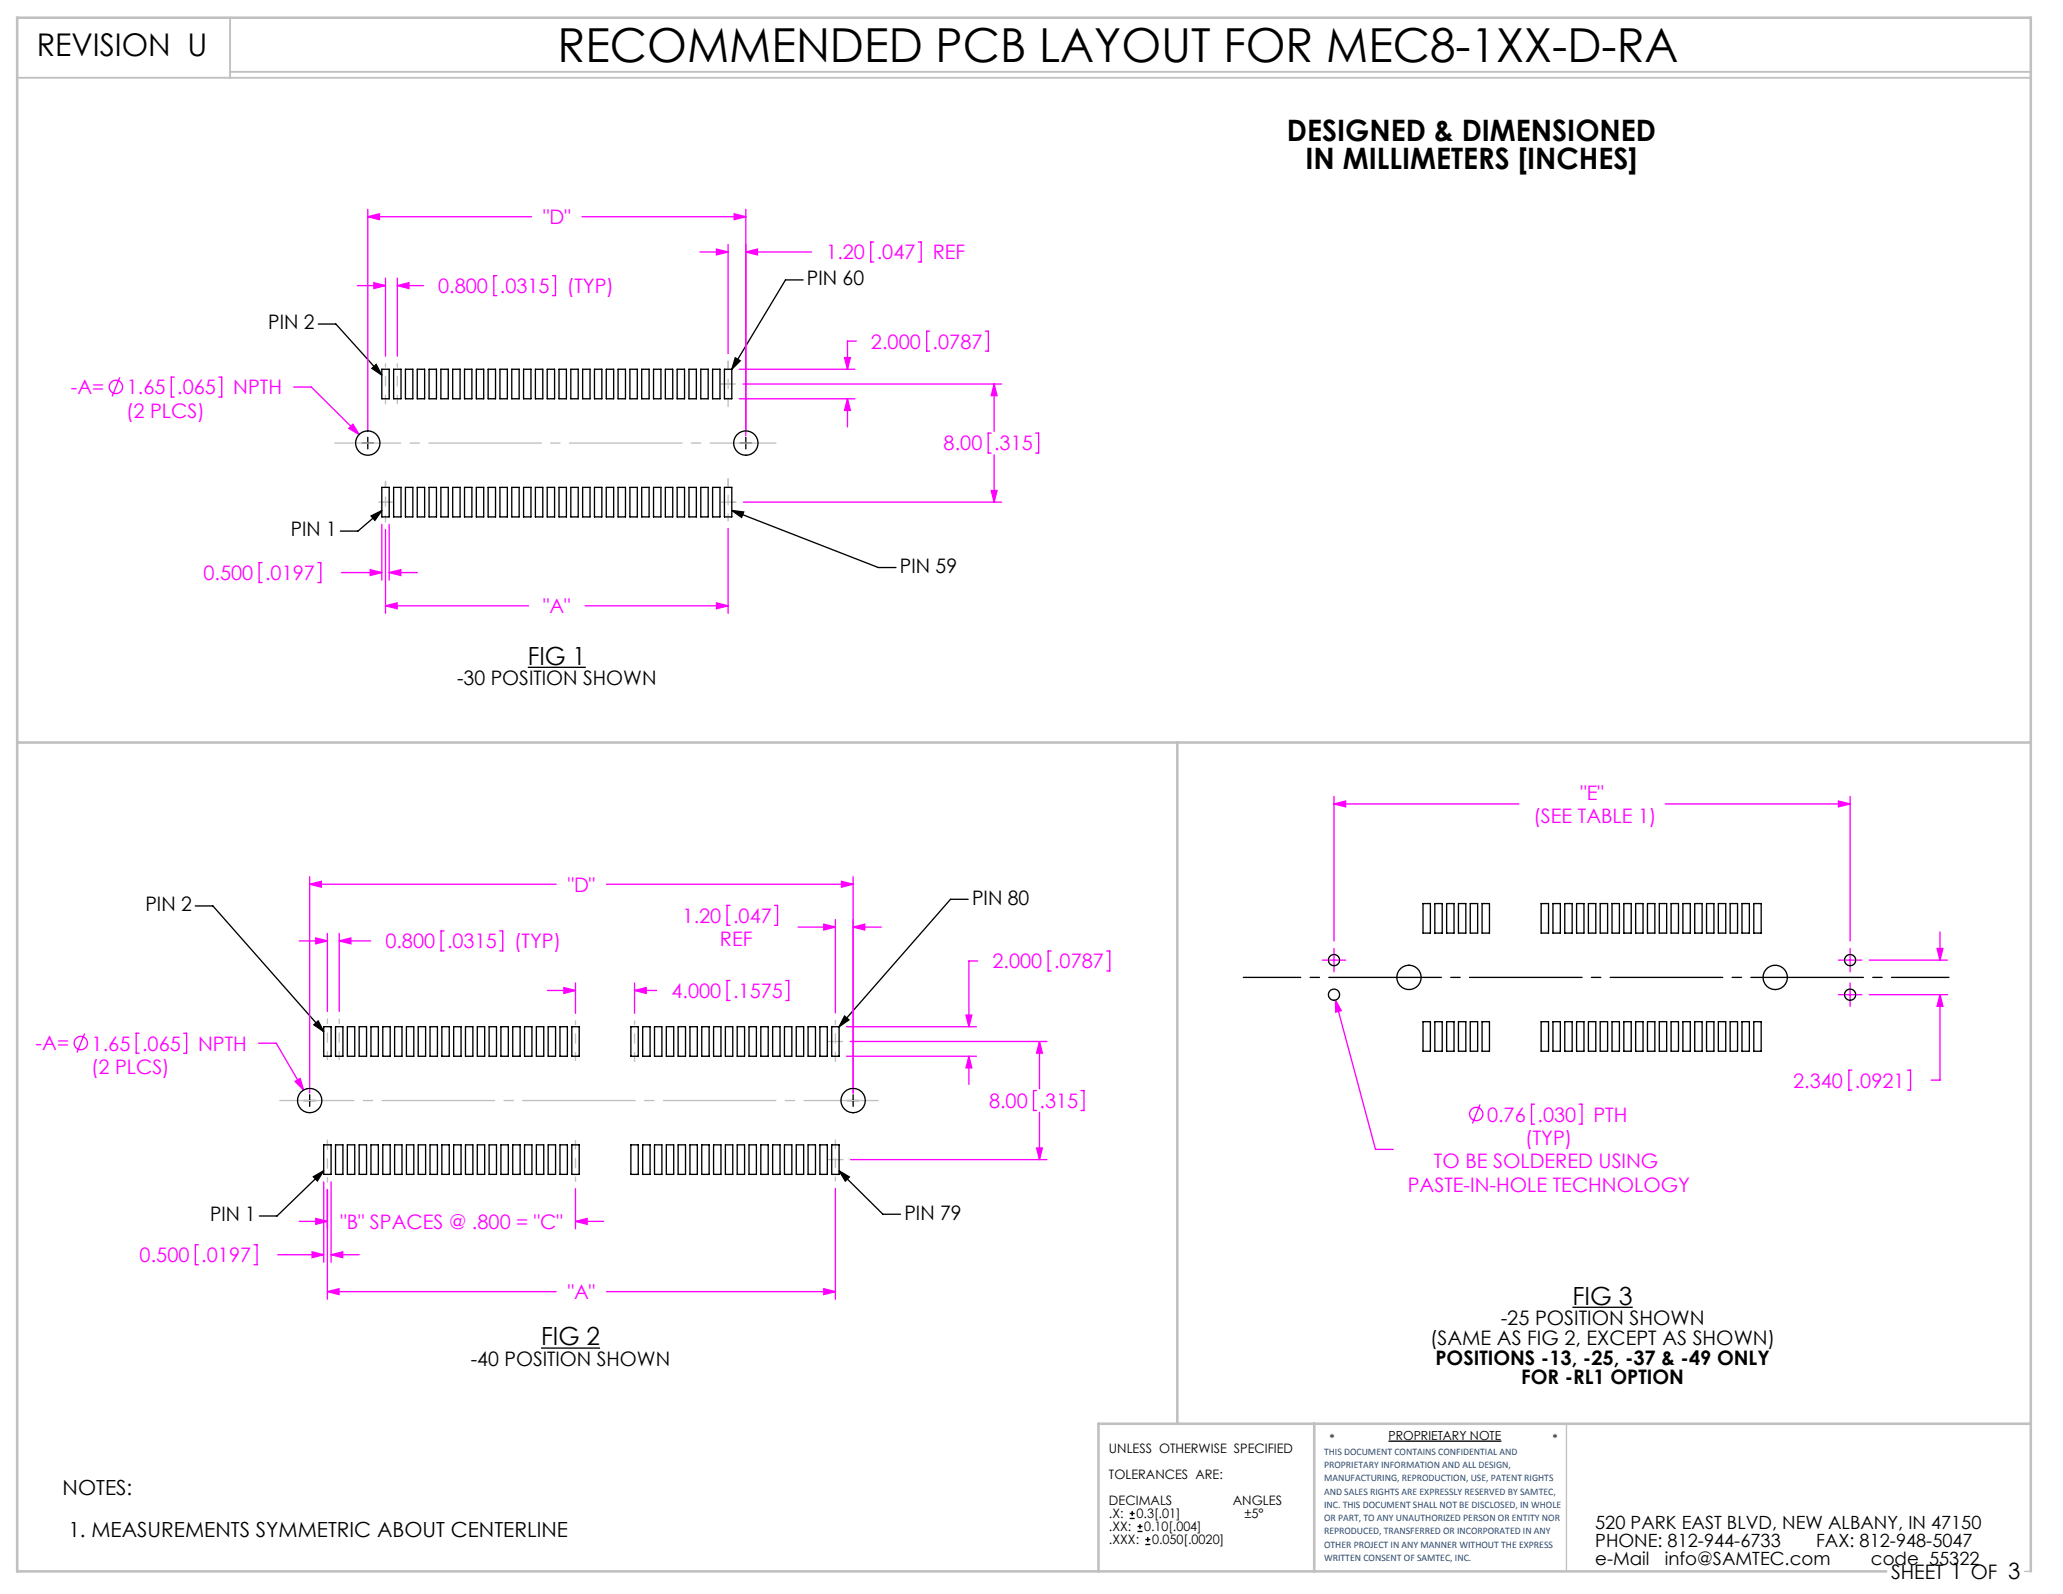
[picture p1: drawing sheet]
<svg xmlns="http://www.w3.org/2000/svg" width="279mm" height="216mm" viewBox="0 0 279 216" stroke-linecap="round" stroke-linejoin="round" font-family="sans-serif">
<g fill="none" stroke="#000" stroke-width=".18">
<path d="M108.8 37.9h-2.4l-7.3 12.1M43.1 43.9h2.4l6.2 6.9M49.8 59.2v1.6M50.4 49.9l.5-.5 .8 1.4zM99.6 48.5l.7 .4-1.2 1.1zM101 59.2v1.6M49 60h1.6M50.3 69.9l1.4-.7-.9 1.3zM51.7 69.2l-3.2 2.7h-2.4M99.1 69.1l1.6 .2-.3 .8zM99.1 69.1l19.9 7.8h2.3M100.2 60h1.6"/>
<path d="M71.5 90.4h7.8M26.4 122.7h2.4l15 17M42.5 138.8l.6-.5 .7 1.4zM114.4 137.6l.6 .5-1.4 1zM131.1 121.8h-2.4l-15.1 17.3M41.2 149.1h1.5M41.9 148.3v1.6M42.4 159.4l1.4-.8-.8 1.4zM43.8 158.6l-6.3 6.1h-2.4M113.6 158.6l1.4 .8-.5 .6zM113.6 158.6l6 5.9h2.4M114.8 149.1h1.5"/>
<path d="M115.5 148.3v1.6M213 177.1h8.1M73.3 182.6h8M188.1 195.2h15.2"/>
</g>
<g fill="none" stroke="#c0c0c0" stroke-width=".18">
<path d="M53.8 54v.7M98.6 48.9v1.1M44.3 143.1v.4M44.3 154.4v.7M45.9 143.1v.4M77.9 143.1v.5M77.9 154.5v.6M85.9 143.1v.7M112.2 157.1h2M112.2 141.1h1.9M113.1 143.1v.7M113.1 154.4v.7"/>
<path d="M212.2 192.8v20M274.2 212.8h.8"/>
</g>
<path d="M2.3 10.5h272.7M31.2 2.4v8.1M31.2 9.7h243.8" fill="none" stroke="#c0c0c0" stroke-width=".25"/>
<path d="M2.3 100.6h272.7M159.4 100.6v92.2M178 192.8v20M275 192.8h-126.2v20M255.5 212.8h-253.2v-210.4h272.7v210.4" fill="none" stroke="#c0c0c0" stroke-width=".35"/>
<g fill="none" stroke="#f0f" stroke-width=".18">
<path d="M48.4 38.7h3.8M49.8 28.3v29.9M49.8 29.4h22.2M49.8 29.4l1.6-.4v.7zM50.6 38.3l1.6 .4-1.6 .4zM52.2 37.7v10.5M53.8 38.7l1.6-.4v.8zM53.8 37.7v10.5M53.8 38.7h3.5M67.3 37.3h-.4v2.7h.4M74.8 37.3h.4v2.7h-.4M78.8 29.4h22.2"/>
<path d="M94.8 34.1h3.8M97 33.7l1.6 .4-1.6 .4zM98.6 33.1v14.8M99.4 29l1.6 .4-1.6 .3zM101 28.3v30.7M101 34.1l1.6-.4v.8zM101 34.1h8.9M118.3 32.8h-.4v2.7h.4M124.4 32.8h.4v2.7h-.4M16.2 51.1l-1 2.6M23.6 51.1h-.4v2.7h.4M29.6 51.1h.4v2.7h-.4"/>
<path d="M39.8 52.4h2.4l6.4 6.5M47.8 57.5l.8 1.4-1.4-.9zM100.1 54h15.7M100.1 50h15.7M100.6 52h35.1M114.4 48.4h.8l-.4 1.6zM114.8 54l.4 1.6h-.8zM114.8 54v3.8M116 46.2h-1.2v3.8M125.9 44.9h-.4v2.7h.4M133.5 44.9h.4v2.7h-.4M134.2 58.7h-.4v2.7h.4"/>
<path d="M134.6 52l.4 1.6h-.8zM134.6 52v6.4M140.3 58.7h.4v2.7h-.4M35.5 76.2h-.4v2.7h.4M43 76.2h.4v2.7h-.4M46.2 77.6h5.5M50.1 77.2l1.6 .4-1.6 .3zM51.7 71v7.6M52.2 71.7v11.4M52.7 77.6l1.6-.4v.7zM52.7 71v7.6M52.7 77.6h3.8"/>
<path d="M98.6 71.6v11.5M100.7 68h35M134.2 66.4h.8l-.4 1.6zM134.6 61.6v6.4M52.2 82.1l1.6-.4v.7zM52.2 82.1h19.4M79.2 82.1h19.4M97 81.7l1.6 .4-1.6 .3zM41.9 119.8l1.6-.4v.8zM41.9 118.8v29.2M41.9 119.8h33.4M82.2 119.8h33.3"/>
<path d="M114 119.4l1.5 .4-1.5 .4zM115.5 118.8v29.2M180.7 107.9v19.6M180.7 108.9h25M180.7 108.9l1.5-.4v.8zM225.5 108.9h25.1M249 108.5l1.6 .4-1.6 .4zM250.6 107.9v19.6M11.5 140l-1.1 2.6M18.8 139.9h-.4v2.8h.4M24.9 139.9h.4v2.8h-.4M40.5 127.4h3.8"/>
<path d="M42.8 127l1.5 .4-1.5 .4zM44.3 126.4v10.6M45.9 127.4l1.6-.4v.8zM45.9 126.4v10.6M45.9 127.4h4.3M60.1 126.1h-.4v2.7h.4M67.7 126.1h.4v2.7h-.4M74.1 134.2h3.8M76.4 133.8l1.5 .4-1.5 .4zM77.9 133.1v4.2M85.9 134.2l1.6-.4v.8zM85.9 133.1v4.2"/>
<path d="M85.9 134.2h3M98.9 122.6h-.4v2.7h.4M98.9 132.8h-.4v2.7h.4M104.9 122.6h.4v2.7h-.4M106.4 132.8h.4v2.7h-.4M108.1 125.6h5M111.6 125.2l1.5 .4-1.5 .4zM113.1 124.6v12.6M114.7 139.1h17.5M115.5 125.6l1.6-.4v.8zM115.5 124.6v23.4M115.5 125.6h3.9"/>
<path d="M130.8 137.5h.8l-.4 1.6zM132.4 130.2h-1.2v8.9M142.4 128.8h-.4v2.7h.4M149.9 128.8h.4v2.7h-.4M179.1 130h3.1M180.7 128.5v3.1M180.9 135.5l.8 1.4-.8 .2zM180.9 135.5l5.4 20.2h2.4M249 130h3.1M249 134.7h3.1M250.6 128.5v3.1M250.6 133.1v3.2"/>
<path d="M253.2 130h10.6M253.2 134.7h10.6M262.3 128.5h.8l-.4 1.5zM262.7 134.7l.4 1.6h-.8zM262.7 134.7v11.6h-1.2M262.7 126.2v3.8M35 141.3h2.4l3.7 6.3M40 146.5l.7-.4 .4 1.5zM114.7 143.1h17.5M115.1 141.1h26.7M115.2 157.1h26.6M131.2 143.1v3.8"/>
<path d="M131.2 143.1l.4 1.5h-.8zM140.4 147.7h-.4v2.7h.4M140.4 155.5h.8l-.4 1.6zM140.8 141.1l.4 1.5h-.8zM140.8 141.1v6.4M140.8 150.7v6.4M146.4 147.7h.4v2.7h-.4M200.4 149.6l-1 2.6M207.8 149.6h-.4v2.7h.4M213.8 149.6h.5v2.7h-.5M250.8 144.9h-.4v2.8h.4M258.3 144.9h.4v2.8h-.4"/>
<path d="M26.9 168.6h-.4v2.7h.4M34.4 168.6h.4v2.7h-.4M37.6 169.9h6.2M40.5 165.4h3.8M42.3 169.6l1.5 .3-1.5 .4zM42.8 165l1.5 .4-1.5 .4zM43.8 160.1v10.9M44.3 174.9l1.6-.3v.7zM44.3 161.1v14.9M44.3 174.9h31M44.8 160.1v10.9M44.8 169.9h3.9"/>
<path d="M44.8 169.9l1.6-.3v.7zM77.9 165.4l1.6-.4v.8zM77.9 161v5.4M77.9 165.4h3.9M82.2 174.9h30.9M111.6 174.6l1.5 .3-1.5 .4zM113.1 161v15"/>
<circle cx="15.7" cy="52.4" r=".9"/>
<circle cx="10.9" cy="141.3" r=".9"/>
<circle cx="199.9" cy="150.9" r=".9"/>
</g>
<path d="M168.4 132.4h95.6" fill="none" stroke="#000" stroke-width=".18" stroke-dasharray="15.2 1.3 1.3 1.3" stroke-dashoffset="7.5"/>
<path d="M52.2 54.7v-.7M97.7 52h1.9M99.1 52h-1.4M51.7 68h1.4M52.2 66v-.8M53.1 68h-1.8M98.6 66v-1.1M99.1 68h.6M99.7 68h-2" fill="none" stroke="#c0c0c0" stroke-width=".18" stroke-dasharray="15.2 1.3 1.3 1.3"/>
<path d="M52.2 54v-4.7M53.8 54v-4.7" fill="none" stroke="#c0c0c0" stroke-width=".18" stroke-dasharray="15.2 1.3 1.3 1.3" stroke-dashoffset="14.8"/>
<path d="M98.6 48.9v6.2" fill="none" stroke="#c0c0c0" stroke-width=".18" stroke-dasharray="15.2 1.3 1.3 1.3" stroke-dashoffset="14.1"/>
<path d="M45.3 60h59.8" fill="none" stroke="#c0c0c0" stroke-width=".18" stroke-dasharray="15.2 1.3 1.3 1.3" stroke-dashoffset="6.3"/>
<path d="M98.6 64.9v5.7" fill="none" stroke="#c0c0c0" stroke-width=".18" stroke-dasharray="15.2 1.3 1.3 1.3" stroke-dashoffset="14.3"/>
<path d="M52.2 65.2v5.5" fill="none" stroke="#c0c0c0" stroke-width=".18" stroke-dasharray="15.2 1.3 1.3 1.3" stroke-dashoffset="14.4"/>
<path d="M44.3 143.1v-5.1M44.3 155.1v5M45.9 143.1v-5.1" fill="none" stroke="#c0c0c0" stroke-width=".18" stroke-dasharray="15.2 1.3 1.3 1.3" stroke-dashoffset="14.6"/>
<path d="M118.9 149.1h-81" fill="none" stroke="#c0c0c0" stroke-width=".18" stroke-dasharray="15.2 1.3 1.3 1.3" stroke-dashoffset="5.2"/>
<path d="M77.9 143.1v-4.8M77.9 155.1v4.9M85.9 143.1v-4.8M113.1 143.1v-4.9M113.1 155.1v4.9" fill="none" stroke="#c0c0c0" stroke-width=".18" stroke-dasharray="15.2 1.3 1.3 1.3" stroke-dashoffset="14.7"/>
<path d="M50.3 69.9l1.4-.7-.9 1.3zM99.1 69.1l1.6 .2-.3 .8zM99.6 48.5l.7 .4-1.2 1.1zM50.4 49.9l.5-.5 .8 1.4zM42.4 159.4l1.4-.8-.8 1.4zM113.6 158.6l1.4 .8-.5 .6zM114.4 137.6l.6 .5-1.4 1zM42.5 138.8l.6-.5 .7 1.4z" fill="#000"/>
<g fill="#f0f">
<path d="M52.2 82.1l1.6-.4v.7zM97 81.7l1.6 .4-1.6 .3zM101 34.1l1.6-.4v.8zM97 33.7l1.6 .4-1.6 .4zM134.6 52l.4 1.6h-.8zM134.2 66.4h.8l-.4 1.6zM50.6 38.3l1.6 .4-1.6 .4zM53.8 38.7l1.6-.4v.8zM140.8 141.1l.4 1.5h-.8zM140.4 155.5h.8l-.4 1.6zM42.8 165l1.5 .4-1.5 .4zM77.9 165.4l1.6-.4v.8zM44.3 174.9l1.6-.3v.7zM111.6 174.6l1.5 .3-1.5 .4zM42.8 127l1.5 .4-1.5 .4zM45.9 127.4l1.6-.4v.8zM115.5 125.6l1.6-.4v.8zM111.6 125.2l1.5 .4-1.5 .4zM76.4 133.8l1.5 .4-1.5 .4zM85.9 134.2l1.6-.4v.8z"/>
<path d="M52.7 77.6l1.6-.4v.7zM50.1 77.2l1.6 .4-1.6 .3zM99.4 29l1.6 .4-1.6 .3zM49.8 29.4l1.6-.4v.7zM114.8 54l.4 1.6h-.8zM114.4 48.4h.8l-.4 1.6zM47.8 57.5l-.6 .5 1.4 .9zM44.8 169.9l1.6-.3v.7zM42.3 169.6l1.5 .3-1.5 .4zM40 146.5l1.1 1.1-.4-1.5zM131.2 143.1l.4 1.5h-.8zM130.8 137.5h.8l-.4 1.6zM114 119.4l1.5 .4-1.5 .4zM41.9 119.8l1.6-.4v.8zM180.7 108.9l1.5-.4v.8zM249 108.5l1.6 .4-1.6 .4zM262.7 134.7l.4 1.6h-.8zM262.3 128.5h.8l-.4 1.5zM180.9 135.5v1.6l.8-.2z"/>
</g>
<g fill="none" stroke="#000" stroke-width=".18">
<path d="M51.7 50h1v4h-1zM53.3 50h1v4h-1zM54.9 50h1v4h-1zM56.5 50h1v4h-1zM58.1 50h1v4h-1zM59.7 50h1v4h-1zM61.3 50h1v4h-1zM62.9 50h1v4h-1zM64.5 50h1v4h-1zM66.1 50h1v4h-1zM67.7 50h1v4h-1zM69.3 50h1v4h-1z"/>
<path d="M70.9 50h1v4h-1zM72.5 50h1v4h-1zM74.1 50h1v4h-1zM75.7 50h1v4h-1zM77.3 50h1v4h-1zM78.9 50h1v4h-1zM80.5 50h1v4h-1zM82.1 50h1v4h-1zM83.7 50h1v4h-1zM85.3 50h1v4h-1zM86.9 50h1v4h-1zM88.5 50h1v4h-1z"/>
<path d="M90.1 50h1v4h-1zM91.7 50h1v4h-1zM93.3 50h1v4h-1zM94.9 50h1v4h-1zM96.5 50h1v4h-1zM98.1 50h1v4h-1zM51.7 66h1v4h-1zM53.3 66h1v4h-1zM54.9 66h1v4h-1zM56.5 66h1v4h-1zM58.1 66h1v4h-1zM59.7 66h1v4h-1z"/>
<path d="M61.3 66h1v4h-1zM62.9 66h1v4h-1zM64.5 66h1v4h-1zM66.1 66h1v4h-1zM67.7 66h1v4h-1zM69.3 66h1v4h-1zM70.9 66h1v4h-1zM72.5 66h1v4h-1zM74.1 66h1v4h-1zM75.7 66h1v4h-1zM77.3 66h1v4h-1zM78.9 66h1v4h-1z"/>
<path d="M80.5 66h1v4h-1zM82.1 66h1v4h-1zM83.7 66h1v4h-1zM85.3 66h1v4h-1zM86.9 66h1v4h-1zM88.5 66h1v4h-1zM90.1 66h1v4h-1zM91.7 66h1v4h-1zM93.3 66h1v4h-1zM94.9 66h1v4h-1zM96.5 66h1v4h-1zM98.1 66h1v4h-1z"/>
<path d="M43.8 139.1h1v4h-1zM45.4 139.1h1v4h-1zM47 139.1h1v4h-1zM48.6 139.1h1v4h-1zM50.2 139.1h1v4h-1zM51.8 139.1h1v4h-1zM53.4 139.1h1v4h-1zM55 139.1h1v4h-1zM56.6 139.1h1v4h-1zM58.2 139.1h1v4h-1zM59.8 139.1h1v4h-1zM61.4 139.1h1v4h-1z"/>
<path d="M63 139.1h1v4h-1zM64.6 139.1h1v4h-1zM66.2 139.1h1v4h-1zM67.8 139.1h1v4h-1zM69.4 139.1h1v4h-1zM71 139.1h1v4h-1zM72.6 139.1h1v4h-1zM74.2 139.1h1v4h-1zM75.8 139.1h1v4h-1zM77.4 139.1h1v4h-1zM85.4 139.1h1v4h-1zM87 139.1h1v4h-1z"/>
<path d="M88.6 139.1h1v4h-1zM90.2 139.1h1v4h-1zM91.8 139.1h1v4h-1zM93.4 139.1h1v4h-1zM95 139.1h1v4h-1zM96.6 139.1h1v4h-1zM98.2 139.1h1v4h-1zM99.8 139.1h1v4h-1zM101.4 139.1h1v4h-1zM103 139.1h1v4h-1zM104.6 139.1h1v4h-1zM106.2 139.1h1v4h-1z"/>
<path d="M107.8 139.1h1v4h-1zM109.4 139.1h1v4h-1zM111 139.1h1v4h-1zM112.6 139.1h1v4h-1zM192.7 138.4h1v4h-1zM192.7 122.4h1v4h-1zM194.3 138.4h1v4h-1zM194.3 122.4h1v4h-1zM195.9 138.4h1v4h-1zM195.9 122.4h1v4h-1zM197.5 138.4h1v4h-1zM197.5 122.4h1v4h-1z"/>
<path d="M199.1 138.4h1v4h-1zM199.1 122.4h1v4h-1zM200.7 138.4h1v4h-1zM200.7 122.4h1v4h-1zM208.7 138.4h1v4h-1zM208.7 122.4h1v4h-1zM210.3 138.4h1v4h-1zM210.3 122.4h1v4h-1zM211.9 138.4h1v4h-1zM211.9 122.4h1v4h-1zM213.5 138.4h1v4h-1zM213.5 122.4h1v4h-1z"/>
<path d="M215.1 138.4h1v4h-1zM215.1 122.4h1v4h-1zM216.7 138.4h1v4h-1zM216.7 122.4h1v4h-1zM218.3 138.4h1v4h-1zM218.3 122.4h1v4h-1zM219.9 138.4h1v4h-1zM219.9 122.4h1v4h-1zM221.5 138.4h1v4h-1zM221.5 122.4h1v4h-1zM223.1 138.4h1v4h-1zM223.1 122.4h1v4h-1z"/>
<path d="M224.7 138.4h1v4h-1zM224.7 122.4h1v4h-1zM226.3 138.4h1v4h-1zM226.3 122.4h1v4h-1zM227.9 138.4h1v4h-1zM227.9 122.4h1v4h-1zM229.5 138.4h1v4h-1zM229.5 122.4h1v4h-1zM231.1 138.4h1v4h-1zM231.1 122.4h1v4h-1zM232.7 138.4h1v4h-1zM232.7 122.4h1v4h-1z"/>
<path d="M234.3 138.4h1v4h-1zM234.3 122.4h1v4h-1zM235.9 138.4h1v4h-1zM235.9 122.4h1v4h-1zM237.5 138.4h1v4h-1zM237.5 122.4h1v4h-1zM43.8 155.1h1v4h-1zM45.4 155.1h1v4h-1zM47 155.1h1v4h-1zM48.6 155.1h1v4h-1zM50.2 155.1h1v4h-1zM51.8 155.1h1v4h-1z"/>
<path d="M53.4 155.1h1v4h-1zM55 155.1h1v4h-1zM56.6 155.1h1v4h-1zM58.2 155.1h1v4h-1zM59.8 155.1h1v4h-1zM61.4 155.1h1v4h-1zM63 155.1h1v4h-1zM64.6 155.1h1v4h-1zM66.2 155.1h1v4h-1zM67.8 155.1h1v4h-1zM69.4 155.1h1v4h-1zM71 155.1h1v4h-1z"/>
<path d="M72.6 155.1h1v4h-1zM74.2 155.1h1v4h-1zM75.8 155.1h1v4h-1zM77.4 155.1h1v4h-1zM85.4 155.1h1v4h-1zM87 155.1h1v4h-1zM88.6 155.1h1v4h-1zM90.2 155.1h1v4h-1zM91.8 155.1h1v4h-1zM93.4 155.1h1v4h-1zM95 155.1h1v4h-1zM96.6 155.1h1v4h-1z"/>
<path d="M98.2 155.1h1v4h-1zM99.8 155.1h1v4h-1zM101.4 155.1h1v4h-1zM103 155.1h1v4h-1zM104.6 155.1h1v4h-1zM106.2 155.1h1v4h-1zM107.8 155.1h1v4h-1zM109.4 155.1h1v4h-1zM111 155.1h1v4h-1zM112.6 155.1h1v4h-1zM153 205.7h.7M153 205h.7"/>
<path d="M153.3 204.7v.6M154.1 207.4h.6M154.1 206.8h.6M154.4 206.4v.7M155.1 209.2h.7M155.1 208.5h.7M155.5 208.2v.7"/>
<circle cx="49.8" cy="60" r="1.65"/>
<circle cx="101" cy="60" r="1.65"/>
<circle cx="180.7" cy="134.7" r=".76"/>
<circle cx="180.7" cy="130" r=".76"/>
<circle cx="190.8" cy="132.4" r="1.65"/>
<circle cx="240.4" cy="132.4" r="1.65"/>
<circle cx="250.6" cy="134.7" r=".76"/>
<circle cx="250.6" cy="130" r=".76"/>
<circle cx="41.9" cy="149.1" r="1.65"/>
<circle cx="115.5" cy="149.1" r="1.65"/>
</g>
<text font-size="6.3" x="75.5" y="8.4">RECOMMENDED PCB LAYOUT FOR MEC8-1XX-D-RA</text>
<text font-size="4.2" x="5" y="7.6">REVISION U</text>
<g font-size="4">
<text x="174.3" y="19.1">DESIGNED &amp; DIMENSIONED</text>
<text x="176.8" y="22.9">IN MILLIMETERS [INCHES]</text>
</g>
<g font-size="3.4">
<text x="71.5" y="90">FIG 1</text>
<text x="213" y="176.7">FIG 3</text>
<text x="73.3" y="182.2">FIG 2</text>
</g>
<g font-size="2.8">
<text x="8.5" y="202.6">NOTES:</text>
<text x="9.3" y="208.2">1. MEASUREMENTS SYMMETRIC ABOUT CENTERLINE</text>
</g>
<g font-size="2.7" fill="#f0f">
<text x="73.6" y="30.4">&quot;D&quot;</text>
<text x="111.9" y="35.1">1.20</text>
<text x="118.7" y="35.1">.047</text>
<text x="126.3" y="35.1">REF</text>
<text x="59.3" y="39.7">0.800</text>
<text x="67.7" y="39.7">.0315</text>
<text x="76.8" y="39.7">(TYP)</text>
<text x="118" y="47.2">2.000</text>
<text x="126.3" y="47.2">.0787</text>
<text x="9.6" y="53.4">-A=</text>
<text x="17.2" y="53.4">1.65</text>
<text x="24" y="53.4">.065</text>
<text x="31.6" y="53.4">NPTH</text>
<text x="17.1" y="56.6">(2 PLCS)</text>
<text x="127.8" y="61">8.00</text>
<text x="134.6" y="61">.315</text>
<text x="27.5" y="78.6">0.500</text>
<text x="35.9" y="78.6">.0197</text>
<text x="73.6" y="83.1">&quot;A&quot;</text>
<text x="207.7" y="111.5">(SEE TABLE 1)</text>
<text x="214.1" y="108.3">&quot;E&quot;</text>
<text x="76.9" y="120.8">&quot;D&quot;</text>
<text x="92.4" y="125">1.20</text>
<text x="99.3" y="125">.047</text>
<text x="52.2" y="128.4">0.800</text>
<text x="60.5" y="128.4">.0315</text>
<text x="69.6" y="128.4">(TYP)</text>
<text x="97.5" y="128.2">REF</text>
<text x="134.4" y="131.2">2.000</text>
<text x="142.8" y="131.2">.0787</text>
<text x="90.9" y="135.2">4.000</text>
<text x="99.3" y="135.2">.1575</text>
<text x="4.8" y="142.3">-A=</text>
<text x="12.4" y="142.3">1.65</text>
<text x="19.2" y="142.3">.065</text>
<text x="26.8" y="142.3">NPTH</text>
<text x="12.3" y="145.5">(2 PLCS)</text>
<text x="242.9" y="147.3">2.340</text>
<text x="251.2" y="147.3">.0921</text>
<text x="133.9" y="150.1">8.00</text>
<text x="140.8" y="150.1">.315</text>
<text x="201.4" y="151.9">0.76</text>
<text x="206.6" y="155.1">(TYP)</text>
<text x="208.2" y="151.9">.030</text>
<text x="215.8" y="151.9">PTH</text>
<text x="190.7" y="161.4">PASTE-IN-HOLE TECHNOLOGY</text>
<text x="194.2" y="158.3">TO BE SOLDERED USING</text>
<text x="46.1" y="166.4">&quot;B&quot; SPACES @ .800 = &quot;C&quot;</text>
<text x="18.9" y="170.9">0.500</text>
<text x="27.3" y="170.9">.0197</text>
<text x="76.9" y="175.9">&quot;A&quot;</text>
</g>
<g font-size="2.7">
<text x="109.3" y="38.7">PIN 60</text>
<text x="36.3" y="44.6">PIN 2</text>
<text x="39.4" y="72.6">PIN 1</text>
<text x="121.9" y="77.6">PIN 59</text>
<text x="61.9" y="92.8">-30 POSITION SHOWN</text>
<text x="19.7" y="123.4">PIN 2</text>
<text x="131.7" y="122.5">PIN 80</text>
<text x="28.5" y="165.4">PIN 1</text>
<text x="122.5" y="165.2">PIN 79</text>
<text x="203.2" y="179.5">-25 POSITION SHOWN</text>
<text x="63.8" y="185">-40 POSITION SHOWN</text>
<text x="193.7" y="182.2">(SAME AS FIG 2, EXCEPT AS SHOWN)</text>
<text x="194.4" y="184.8">POSITIONS -13, -25, -37 &amp; -49 ONLY</text>
<text x="206" y="187.5">FOR -RL1 OPTION</text>
<text x="256.1" y="213.9">SHEET 1 OF 3</text>
</g>
<g font-size="2.5">
<text x="216" y="207">520 PARK EAST BLVD, NEW ALBANY, IN 47150</text>
<text x="216" y="209.5">PHONE: 812-944-6733</text>
<text x="246" y="209.5">FAX: 812-948-5047</text>
<text x="216" y="212">e-Mail</text>
<text x="225.5" y="212">info@SAMTEC.com</text>
<text x="253.4" y="212">code 55322</text>
</g>
<g font-size="1.8">
<text x="150.2" y="196.8">UNLESS OTHERWISE SPECIFIED</text>
<text x="150.2" y="200.4">TOLERANCES ARE:</text>
<text x="150.2" y="203.9">DECIMALS</text>
<text x="167" y="203.9">ANGLES</text>
<text x="150.2" y="205.7">.X:</text>
<text x="150.2" y="207.4">.XX:</text>
<text x="150.2" y="209.2">.XXX:</text>
<text x="153.9" y="205.7">0.3[.01]</text>
<text x="155" y="207.4">0.10[.004]</text>
<text x="156" y="209.2">0.050[.0020]</text>
<text x="168.5" y="205.7">±5°</text>
</g>
<g font-size="1.7">
<text x="180" y="195.4">*</text>
<text x="188.1" y="195">PROPRIETARY NOTE</text>
<text x="210.3" y="195.4">*</text>
</g>
<g font-size="1.4" fill="#1f497d">
<text x="179.3" y="197">THIS DOCUMENT CONTAINS CONFIDENTIAL AND</text>
<text x="179.3" y="198.8">PROPRIETARY INFORMATION AND ALL DESIGN,</text>
<text x="179.3" y="200.6">MANUFACTURING, REPRODUCTION, USE, PATENT RIGHTS</text>
<text x="179.3" y="202.4">AND SALES RIGHTS ARE EXPRESSLY RESERVED BY SAMTEC,</text>
<text x="179.3" y="204.2">INC. THIS DOCUMENT SHALL NOT BE DISCLOSED, IN WHOLE</text>
<text x="179.3" y="206">OR PART, TO ANY UNAUTHORIZED PERSON OR ENTITY NOR</text>
<text x="179.3" y="207.8">REPRODUCED, TRANSFERRED OR INCORPORATED IN ANY</text>
<text x="179.3" y="209.6">OTHER PROJECT IN ANY MANNER WITHOUT THE EXPRESS</text>
<text x="179.3" y="211.4">WRITTEN CONSENT OF SAMTEC, INC.</text>
</g>
</svg>
